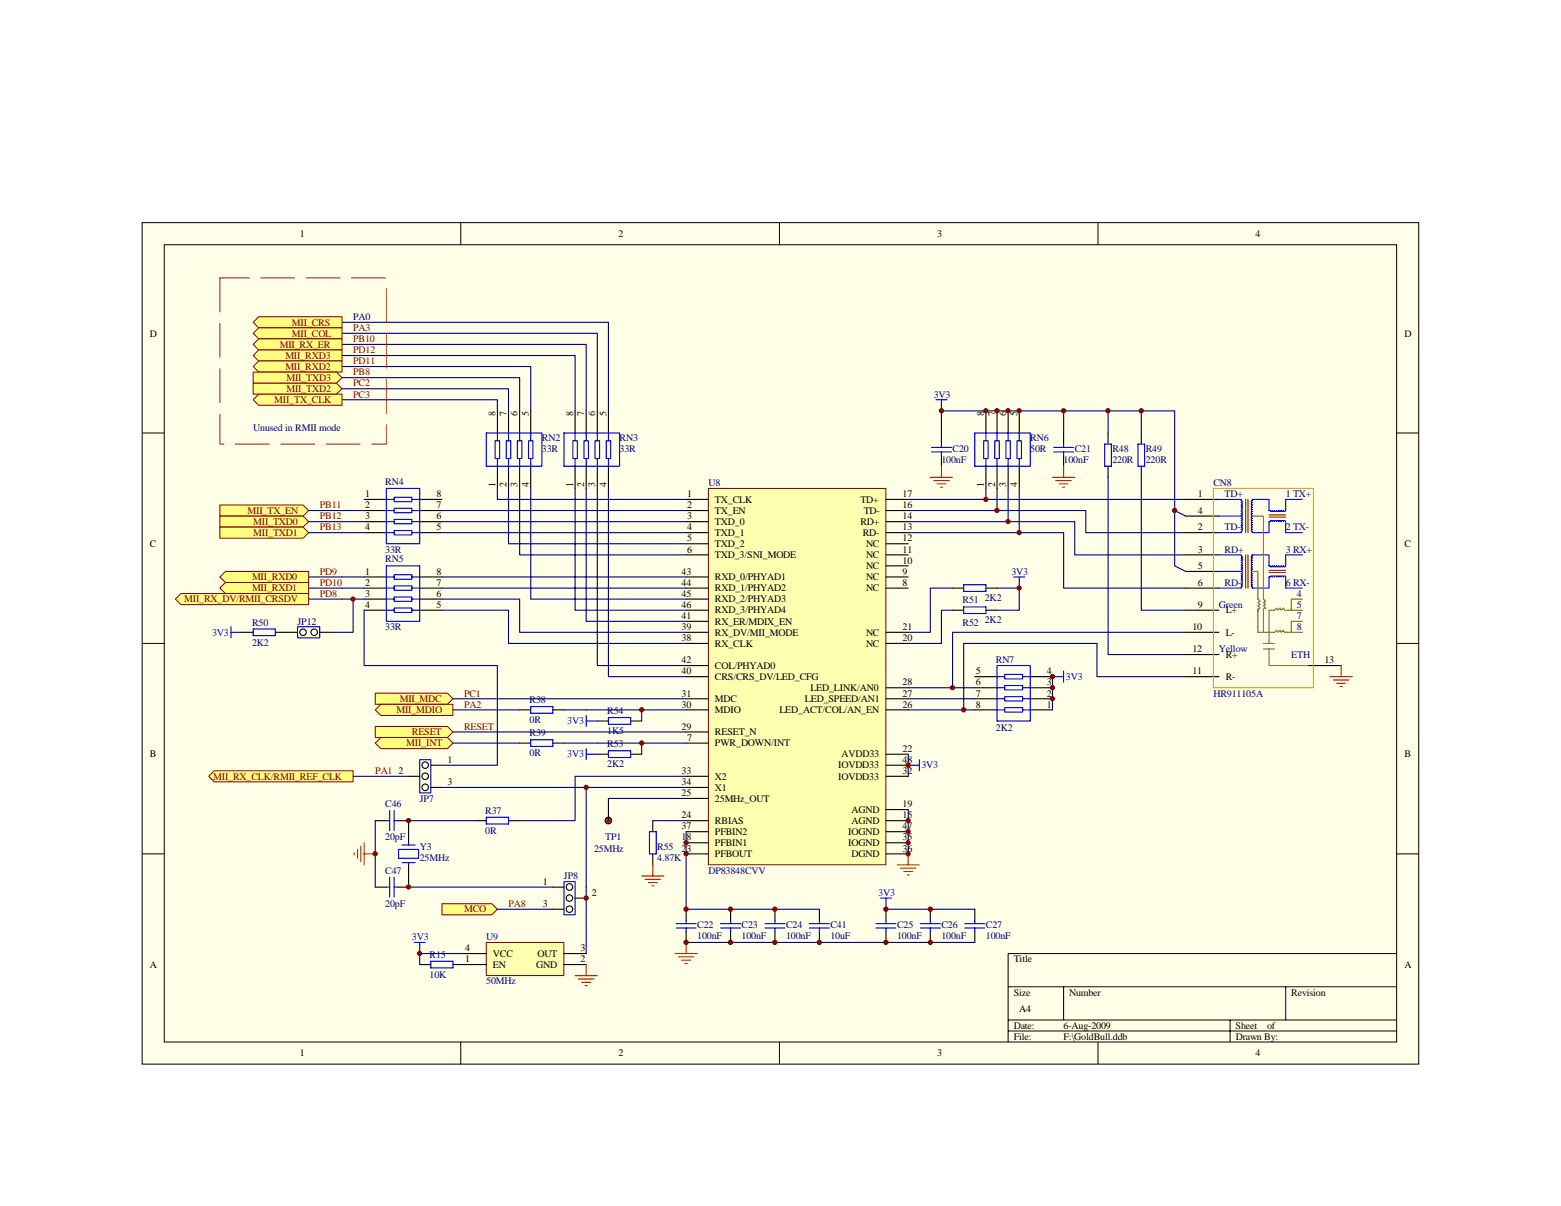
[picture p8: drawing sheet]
<svg xmlns="http://www.w3.org/2000/svg" width="279mm" height="216mm" viewBox="0 0 279 216" stroke-linecap="round" stroke-linejoin="round" font-family="sans-serif">
<path d="M25.4 39.9h228.5v150.6h-228.5z" fill="#ffffe8"/>
<g fill="none" stroke="#000" stroke-width=".18">
<path d="M25.4 39.9h228.5v150.6h-228.5zM82.5 39.9v3.9M139.5 39.9v3.9M196.5 39.9v3.9M29.4 43.8h220.6v142.7h-220.6zM25.4 77.5h4M250 77.5h4M25.4 115.2h4M250 115.2h4M25.4 152.9h4M250 152.9h4M180.4 176.7h69.6"/>
<path d="M190.4 176.7v5.9M230.1 176.7v5.9M250 170.7h-69.6v15.9M82.5 186.6v3.9M139.5 186.6v3.9M180.4 182.6h69.6M180.4 184.6h69.6M196.5 186.6v3.9M220.2 182.6v4"/>
</g>
<path d="M126.8 87.5h31.8v67.3h-31.8z" fill="#ffffb0"/>
<path d="M126.8 87.4h31.8v67.4h-31.8z" fill="none" stroke="#800000" stroke-width=".18"/>
<g fill="none" stroke="#000" stroke-width=".2">
<path d="M89 73.6v3.9M91 73.6v3.9M93 73.6v3.9M95 73.6v3.9M102.9 73.6v3.9M104.9 73.6v3.9M106.9 73.6v3.9M108.9 73.6v3.9M168.5 77.5v2M176.5 73.6v3.9M178.5 73.6v3.9M180.4 73.6v3.9"/>
<path d="M182.4 73.6v3.9M190.4 77.5v2M198.3 77.5v2M204.3 77.5v2M65.2 89.4h4M65.2 91.4h4M65.2 93.4h4M65.2 95.4h4M75.1 89.4h4M75.1 91.4h4M75.1 93.4h4M75.1 95.4h4"/>
<path d="M89 83.5v3.9M91 83.5v3.9M93 83.5v3.9M95 83.5v3.9M102.9 83.5v3.9M104.9 83.5v3.9M106.9 83.5v3.9M108.9 83.5v3.9M122.8 89.4h4M122.8 91.4h4M122.8 93.4h4M122.8 95.4h4"/>
<path d="M122.8 97.3h4M122.8 99.3h4M158.6 89.4h4M158.6 91.4h4M158.6 93.4h4M158.6 95.4h4M158.6 97.3h4M158.6 99.3h4M168.5 81.5v2M176.5 83.5v3.9M178.5 83.5v3.9M180.4 83.5v3.9"/>
<path d="M182.4 83.5v3.9M190.4 81.5v2M198.3 83.5v1.9M204.3 83.5v1.9M212.2 89.4h6M212.2 95.4h6M212.2 99.3h6M212.2 92.4h6M65.2 103.3h4M65.2 105.3h4M65.2 107.3h4M65.2 109.2h4"/>
<path d="M75.1 103.3h4M75.1 105.3h4M75.1 107.3h4M75.1 109.2h4M122.8 103.3h4M122.8 105.3h4M122.8 107.3h4M122.8 109.2h4M122.8 111.2h4M122.8 113.2h4M122.8 115.2h4M122.8 119.1h4"/>
<path d="M158.6 103.3h4M158.6 105.3h4M158.6 113.2h4M158.6 115.2h4M158.6 101.3h4M170.5 105.3h2M170.5 109.2h2M176.5 105.3h2M176.5 109.2h2M212.2 105.3h6M212.2 109.2h6M212.2 113.2h6"/>
<path d="M212.2 102.3h6M212.2 117.2h6M234.1 119.1h6M122.8 121.1h4M122.8 125.1h4M122.8 127.1h4M122.8 131h4M122.8 133h4M122.8 139h4M158.6 125.1h4M158.6 127.1h4M158.6 139h4"/>
<path d="M158.6 137h4M158.6 135h4M158.6 123.1h4M174.5 121.1h4M174.5 125.1h4M174.5 127.1h4M174.5 123.1h4M184.4 121.1h4M184.4 125.1h4M184.4 127.1h4M184.4 123.1h4M212.2 121.1h6"/>
<path d="M116.8 146.9v2M116.8 152.9v1.9M122.8 141h4M122.8 142.9h4M122.8 146.9h4M122.8 148.9h4M122.8 150.9h4M122.8 152.9h4M158.6 146.9h4M158.6 148.9h4M158.6 150.9h4M158.6 152.9h4"/>
<path d="M158.6 144.9h4M122.8 162.8v2M122.8 166.7v2M130.8 162.8v2M130.8 166.7v2M138.7 162.8v2M138.7 166.7v2M146.7 162.8v2M146.7 166.7v2M158.6 162.8v2M158.6 166.7v2M166.5 162.8v2"/>
<path d="M166.5 166.7v2M174.5 162.8v2M174.5 166.7v2"/>
</g>
<g fill="none" stroke="#00f" stroke-width=".2">
<path d="M87 77.5h10v6h-10zM88.6 78.9h.8v3.2h-.8zM89 77.5v1.4M90.6 78.9h.8v3.2h-.8zM91 77.5v1.4M92.6 78.9h.8v3.2h-.8zM93 77.5v1.4M94.6 78.9h.8v3.2h-.8zM95 77.5v1.4M100.9 77.5h10v6h-10zM102.5 78.9h.8v3.2h-.8zM102.9 77.5v1.4"/>
<path d="M104.5 78.9h.8v3.2h-.8zM104.9 77.5v1.4M106.5 78.9h.8v3.2h-.8zM106.9 77.5v1.4M108.5 78.9h.8v3.2h-.8zM108.9 77.5v1.4M167.5 71.6h2M168.5 71.6v2M168.5 79.5v.6M174.5 77.5h9.9v6h-9.9zM176.1 78.9h.8v3.2h-.8zM176.5 77.5v1.4"/>
<path d="M178.1 78.9h.8v3.2h-.8zM178.5 77.5v1.4M180 78.9h.8v3.2h-.8zM180.4 77.5v1.4M182 78.9h.8v3.2h-.8zM182.4 77.5v1.4M190.4 79.5v.6M197.7 79.5h1.2v4h-1.2zM203.7 79.5h1.2v4h-1.2zM69.2 87.4h5.9v9.9h-5.9zM69.2 91.4h1.3M69.2 93.4h1.3"/>
<path d="M69.2 89.4h1.3M69.2 95.4h1.3M70.5 89h3.2v.8h-3.2zM70.5 91h3.2v.8h-3.2zM70.5 93h3.2v.8h-3.2zM70.5 95h3.2v.8h-3.2zM73.7 91.4h1.4M73.7 93.4h1.4M73.7 89.4h1.4M73.7 95.4h1.4M89 82.1v1.4M91 82.1v1.4"/>
<path d="M93 82.1v1.4M95 82.1v1.4M102.9 82.1v1.4M104.9 82.1v1.4M106.9 82.1v1.4M108.9 82.1v1.4M166.7 80.9h3.6M166.7 80.1h3.6M168.5 80.9v.6M176.5 82.1v1.4M178.5 82.1v1.4M180.4 82.1v1.4"/>
<path d="M182.4 82.1v1.4M188.6 80.9h3.6M188.6 80.1h3.6M190.4 80.9v.6M218.2 89.4h4v.2l.2 .2-.2 .2 .2 .2-.2 .2 .2 .2-.2 .2 .2 .2-.2 .2 .2 .2-.2 .2M218.2 92.4h4l.2 .2-.2 .2M218.2 99.3h4l.2 .4-.2 .2 .2 .2-.2 .2M222.2 91.6l.2 .2-.2 .2M222.2 92l.2 .2-.2 .2M222.2 92.8l.2 .2-.2 .2 .2 .2-.2 .2 .2 .2-.2 .2 .2 .1-.2 .2M222.2 94.4l.2 .2-.2 .1M222.2 94.8l.2 .2-.2 .1"/>
<path d="M222.2 95.2v.2h-4M224.1 92.8l-.1 .2 .1 .2-.1 .2 .1 .2-.1 .2 .1 .2-.1 .1 .1 .2M224.1 92.4l-.1 .2 .1 .2M224.1 92l-.1 .2 .1 .2M224.1 91.6l-.1 .2 .1 .2M224.1 94.8l-.1 .2 .1 .1M224.1 94.4l-.1 .2 .1 .1M227.3 91.4h-.2v-2h-2.9l-.2 .4 .1 .2-.1 .2 .1 .2-.1 .2 .1 .2-.1 .2 .1 .2-.1 .2 .1 .2M227.3 91.4l.2 .2 .2-.2 .2 .2 .2-.2 .2 .2 .2-.2 .2 .2 .2-.2M228.9 93.4l-.2-.2-.2 .2-.2-.2-.2 .2-.2-.2-.2 .2-.2-.2-.4 .2v2h-2.9v-.2M228.9 91.4l.2 .2 .2-.2M228.9 93.4l.2-.2 .2 .2"/>
<path d="M229.3 91.4l.2 .2 .2-.2M229.3 93.4l.2-.2 .2 .2M229.7 91.4l.2 .2 .2-.2M229.7 93.4l.2-.2 .2 .2M230.1 93.4v2h3M233.1 89.4h-3v2M233.1 99.3h-3v2M69.2 101.3h5.9v9.9h-5.9zM69.2 103.3h1.3M69.2 105.3h1.3M69.2 107.3h1.3M69.2 109.2h1.3"/>
<path d="M70.5 102.9h3.2v.8h-3.2zM70.5 104.9h3.2v.8h-3.2zM70.5 106.9h3.2v.8h-3.2zM70.5 108.8h3.2v.8h-3.2zM73.7 103.3h1.4M73.7 105.3h1.4M73.7 107.3h1.4M73.7 109.2h1.4M172.5 104.7h4v1.2h-4zM172.5 108.6h4v1.2h-4zM178.5 119.1h5.9v10h-5.9zM181.4 103.3h2"/>
<path d="M182.4 103.3v2M218.2 102.3h4M222.2 101.1l.2 .2-.2 .2M222.2 101.5l.2 .2-.2 .2 .2 .2-.2 .2M222.2 102.3l.2 .2-.2 .2 .2 .2-.2 .2 .2 .2-.2 .2M222.2 103.5l.2 .2-.2 .2M222.2 103.9l.2 .2-.2 .2M222.2 100.3l.2 .2-.2 .2M222.2 100.7l.2 .2-.2 .2M222.2 104.3l.2 .2-.2 .2M222.2 104.7l.2 .2-.2 .2v.2h-4M224.1 101.5l-.1 .2 .1 .2-.1 .2 .1 .2-.1 .2 .1 .2-.1 .2 .1 .2-.1 .2 .1 .2"/>
<path d="M224.1 101.1l-.1 .2 .1 .2M224.1 100.7l-.1 .2 .1 .2M224.1 100.3l-.1 .2 .1 .2M224.1 103.9l-.1 .2 .1 .2M224.1 103.5l-.1 .2 .1 .2M224.1 104.3l-.1 .2 .1 .2M224.1 100.3l-.1-.2 .1-.2-.1-.2 .2-.4h2.9v2l.4 .2 .2-.2 .2 .2 .2-.2 .2 .2 .2-.2 .2 .2 .2-.2M228.9 103.3l-.2-.2-.2 .2-.2-.2-.2 .2-.2-.2-.2 .2-.2-.2-.4 .2v2h-2.9l-.2-.4 .1-.2M228.9 101.3l.2 .2 .2-.2M228.9 103.3l.2-.2 .2 .2M229.3 101.3l.2 .2 .2-.2M229.3 103.3l.2-.2 .2 .2"/>
<path d="M229.7 101.3l.2 .2 .2-.2M229.7 103.3l.2-.2 .2 .2M230.1 103.3v2h3M162.6 137h1.9M164.5 136v2M178.5 127.1h1.3M178.5 125.1h1.3M178.5 123.1h1.3M178.5 121.1h1.3M179.8 126.7h3.2v.8h-3.2zM179.8 124.7h3.2v.8h-3.2zM179.8 122.7h3.2v.8h-3.2z"/>
<path d="M179.8 120.7h3.2v.8h-3.2zM183 127.1h1.4M183 125.1h1.4M183 123.1h1.4M183 121.1h1.4M188.4 121.1h2M190.4 120.1v2M116.2 148.9h1.3v4h-1.3zM121 166.1h3.6M121 165.4h3.6M122.8 164.8v.6M122.8 166.1v.6"/>
<path d="M129 166.1h3.5M129 165.4h3.5M130.8 164.8v.6M130.8 166.1v.6M136.9 166.1h3.6M136.9 165.4h3.6M138.7 164.8v.6M138.7 166.1v.6M144.9 166.1h3.5M144.9 165.4h3.5M146.7 164.8v.6M146.7 166.1v.6"/>
<path d="M156.8 166.1h3.6M156.8 165.4h3.6M157.6 160.8h2M158.6 160.8v2M158.6 164.8v.6M158.6 166.1v.6M164.7 166.1h3.6M164.7 165.4h3.6M166.5 164.8v.6M166.5 166.1v.6M172.7 166.1h3.6M172.7 165.4h3.6"/>
<path d="M174.5 164.8v.6M174.5 166.1v.6"/>
</g>
<path d="M223 89.4v6M223 99.3v6M223.4 89.4v6M223.4 99.3v6M227.1 92.2h3M227.1 92.6h3M227.1 102.1h3M227.1 102.5h3" fill="none" stroke="#bf0000" stroke-width=".2"/>
<path d="M224.2 92.4h1.9v14.9l.4 .4-.4 .1 .4 .4-.4 .2 .4 .4-.4 .3v4.1M224.2 102.3h1v5l.4 .4-.4 .1 .4 .4-.4 .2 .4 .4-.4 .3v4.1h2.9l.4-.4 .2 .4 .4-.4 .2 .4 .4-.4 .2 .4h3.2M226.1 116.2h2M226.1 115.2h2M227.1 116.2v2.9h7M229.9 109.2l-.2-.4-.4 .4-.2-.4-.4 .4-.2-.4-.4 .4h-1v6M230.1 109.2h3M233.1 107.3h-2v1.9M233.1 111.2h-2v2" fill="none" stroke="#808000" stroke-width=".2"/>
<path d="M217.2 87.4h17.9v35.7h-17.9z" fill="none" stroke="#ff9c00" stroke-width=".2"/>
<g fill="none" stroke="#000080" stroke-width=".2">
<path d="M61.2 59.7h45.7v13.9M61.2 57.7h47.7v15.9M61.2 71.6h27.8v2M61.2 69.6h29.8v4M61.2 67.6h31.8v6M61.2 65.6h33.8v8M61.2 63.6h41.7v10M61.2 61.7h43.7v11.9M168.5 77.5v-3.9h41.7v17.8l2 1M190.4 73.6v3.9M198.3 73.6v3.9M204.3 73.6v3.9"/>
<path d="M61.2 91.4h4M61.2 93.4h4M61.2 95.4h4M79.1 91.4h43.7M79.1 93.4h43.7M79.1 95.4h43.7M89 87.4v2h33.8M91 87.4v9.9h31.8M93 87.4v11.9h29.8M95 87.4v19.9h27.8M102.9 87.4v21.8h19.9M104.9 87.4v23.8h17.9"/>
<path d="M106.9 87.4v31.7h15.9M108.9 87.4v33.7h13.9M162.6 93.4h29.8v5.9h19.8M162.6 91.4h31.8v4h17.8M162.6 95.4h27.8v9.9h21.8M162.6 89.4h49.6M176.5 87.4v2M178.5 87.4v4M180.4 87.4v6M182.4 87.4v8M198.3 85.4v31.8h13.9M204.3 85.4v23.8h7.9"/>
<path d="M210.2 91.4v9.9l2 1M61.2 103.3h4M61.2 105.3h4M61.2 107.3h4M79.1 107.3h13.9v5.9h29.8M79.1 109.2h11.9v6h31.8M79.1 103.3h43.7M79.1 105.3h43.7M170.5 105.3h-4v7.9h-3.9M170.5 109.2h-2v6h-5.9M178.5 105.3h3.9v3.9h-3.9M212.2 113.2h-41.7v9.9h-7.9"/>
<path d="M162.6 125.1h11.9M162.6 135v4M170.5 123.1h4M172.5 127.1h2M188.4 121.1v6M212.2 121.1h-15.9v-5.9h-23.8v11.9h-9.9M116.8 146.9h6M122.8 148.9v13.9h23.9M162.6 144.9v8M122.8 168.7h51.7M158.6 162.8h15.9"/>
</g>
<g fill="none" stroke="#f00" stroke-width=".2">
<path d="M166.5 85.4h4M167.1 86h2.8M167.7 86.6h1.6M168.3 87.2h.4M168.5 83.5v1.9M188.4 85.4h4M189 86h2.8M189.6 86.6h1.6M190.2 87.2h.4M190.4 83.5v1.9M240.1 119.1v2M238.1 121.1h3.9"/>
<path d="M238.7 121.7h2.7M239.3 122.3h1.6M239.9 122.9h.4M114.9 156.8h3.9M115.5 157.4h2.7M116.1 158h1.5M116.6 158.6h.5M116.8 154.8v2M160.6 154.8h3.9M161.2 155.4h2.7M161.8 156h1.5M162.3 156.6h.5"/>
<path d="M162.6 152.9v1.9M120.8 170.7h4M121.4 171.3h2.8M122 171.9h1.6M122.6 172.5h.4M122.8 168.7v2"/>
</g>
<g fill="#800000" stroke="#800000" stroke-width=".18">
<circle cx="176.5" cy="89.4" r=".39"/>
<circle cx="178.4" cy="91.4" r=".39"/>
<circle cx="180.4" cy="93.4" r=".38"/>
<circle cx="182.4" cy="95.4" r=".38"/>
<circle cx="198.3" cy="73.5" r=".39"/>
<circle cx="210.2" cy="91.4" r=".39"/>
<circle cx="204.3" cy="73.5" r=".39"/>
<circle cx="168.5" cy="73.5" r=".39"/>
<circle cx="190.4" cy="73.5" r=".39"/>
<circle cx="170.5" cy="123.1" r=".39"/>
<circle cx="172.5" cy="127.1" r=".39"/>
<circle cx="182.4" cy="105.3" r=".38"/>
</g>
<g fill="#ffff80" stroke="#800000" stroke-width=".18">
<path d="M46.3 56.7h14.9v2h-14.9l-1-1z" fill-rule="evenodd"/>
<path d="M45.3 59.7l1-1h14.9v2h-14.9z" fill-rule="evenodd"/>
<path d="M46.3 60.7h14.9v2h-14.9l-1-1z" fill-rule="evenodd"/>
<path d="M46.3 62.7h14.9v1.9h-14.9l-1-1z" fill-rule="evenodd"/>
<path d="M46.3 64.6h14.9v2h-14.9l-1-1z" fill-rule="evenodd"/>
<path d="M45.3 66.6h14.9l1 1-1 1h-14.9z" fill-rule="evenodd"/>
<path d="M45.3 68.6h14.9l1 1-1 1h-14.9z" fill-rule="evenodd"/>
<path d="M46.3 70.6h14.9v2h-14.9l-1-1z" fill-rule="evenodd"/>
<path d="M39.3 90.4h15l.9 1-.9 1h-15z" fill-rule="evenodd"/>
<path d="M39.3 92.4h15l.9 1-.9 1h-15z" fill-rule="evenodd"/>
<path d="M39.3 94.4h15l.9 1-.9 1h-15z" fill-rule="evenodd"/>
<path d="M39.3 103.3l1-1h14.9v2h-14.9z" fill-rule="evenodd"/>
<path d="M40.3 104.3h14.9v2h-14.9l-1-1z" fill-rule="evenodd"/>
<path d="M31.4 107.3l1-1h22.8v1.9h-22.8z" fill-rule="evenodd"/>
</g>
<path d="M39.3 49.8v29.7h29.9v-29.7h-29.9" fill="none" stroke="#ee0e22" stroke-width=".18" stroke-dasharray="6.1 2"/>
<g fill="#ffffe8" stroke="#000" stroke-width=".2">
<circle cx="54.2" cy="113.2" r=".58"/>
<circle cx="56.2" cy="113.2" r=".58"/>
</g>
<path d="M41.3 112.2v2M41.3 113.2h2M45.3 112.6h4v1.2h-4zM53.3 112.2h3.9v2h-3.9z" fill="none" stroke="#00f" stroke-width=".2"/>
<path d="M43.3 113.2h2M49.3 113.2h4M57.2 113.2h2" fill="none" stroke="#000" stroke-width=".2"/>
<path d="M63.2 107.3v5.9h-4M81.1 125.1h41.7M81.1 131h41.7" fill="none" stroke="#000080" stroke-width=".2"/>
<circle cx="63.2" cy="107.2" r=".38" fill="#800000" stroke="#800000" stroke-width=".18"/>
<g fill="#ffff80" stroke="#800000" stroke-width=".18">
<path d="M67.2 124.1h12.9l1 1-1 1h-12.9z" fill-rule="evenodd"/>
<path d="M67.2 127.1l1-1h12.9v2h-12.9z" fill-rule="evenodd"/>
<path d="M67.2 130h12.9l1 1-1 1h-12.9z" fill-rule="evenodd"/>
</g>
<path d="M93 133h2M99 133h1.9" fill="none" stroke="#000" stroke-width=".2"/>
<path d="M95 132.4h4v1.2h-4z" fill="none" stroke="#00f" stroke-width=".2"/>
<path d="M106.9 133h15.9" fill="none" stroke="#000080" stroke-width=".2"/>
<path d="M68.2 132h11.9l1 1-1 1h-11.9l-1-1z" fill-rule="evenodd" fill="#ffff80" stroke="#800000" stroke-width=".18"/>
<g fill="none" stroke="#000" stroke-width=".2">
<path d="M106.9 135h2M112.9 135h2M67.2 146.9h2M67.2 158.8h2M71.1 146.9h2v4M73.1 154.8v4h-2M85 146.9h2M91 146.9h2M99 158.8h1.9M99 162.8h1.9M102.9 160.8h2"/>
<circle cx="101.9" cy="158.8" r=".59"/>
<circle cx="101.9" cy="162.8" r=".58"/>
<circle cx="101.9" cy="160.8" r=".58"/>
</g>
<g fill="none" stroke="#00f" stroke-width=".2">
<path d="M104.9 134v2M104.9 135h2M108.9 134.4h4v1.2h-4zM69.2 158.8h.5M69.2 146.9h.5M69.7 145.1v3.6M69.7 157v3.6M70.5 158.8h.6M70.5 145.1v3.6M70.5 157v3.6M70.5 146.9h.6M71.3 152.1h3.6v1.5h-3.6z"/>
<path d="M71.9 151.3h2.4M71.9 154.4h2.4M73.1 150.9v.4M73.1 154.4v.4M87 146.3h4v1.2h-4z"/>
</g>
<path d="M81.1 133h11.9M100.9 133h6M114.9 133v2M122.8 139h-19.9v7.9h-9.9M67.2 146.9v11.9M73.1 158.8h25.9M73.1 146.9h11.9M122.8 141h-17.9v19.8" fill="none" stroke="#000080" stroke-width=".2"/>
<g fill="#800000" stroke="#800000" stroke-width=".18">
<circle cx="114.8" cy="133" r=".39"/>
<circle cx="67.2" cy="152.8" r=".39"/>
</g>
<path d="M100.9 157.8h2v6h-2z" fill="none" stroke="#0000bf" stroke-width=".2"/>
<path d="M63.4 152.7v.4M64 152.1v1.5M64.6 151.5v2.7M65.2 150.9v3.9M65.2 152.9h2" fill="none" stroke="#f00" stroke-width=".2"/>
<path d="M79.1 161.8h8.9l1 1-1 1h-8.9z" fill-rule="evenodd" fill="#ffff80" stroke="#800000" stroke-width=".18"/>
<path d="M89 162.8h10" fill="none" stroke="#000080" stroke-width=".2"/>
<circle cx="108.9" cy="146.9" r=".59" fill="#ee0e22" stroke="#000" stroke-width=".2"/>
<path d="M108.9 142.9v4" fill="none" stroke="#000" stroke-width=".2"/>
<path d="M108.9 142.9h13.9" fill="none" stroke="#000080" stroke-width=".2"/>
<g fill="#ffffe8" stroke="#000" stroke-width=".2">
<circle cx="76.1" cy="137" r=".58"/>
<circle cx="76.1" cy="139" r=".58"/>
</g>
<path d="M75.1 136h2v5.9h-2z" fill="none" stroke="#0000bf" stroke-width=".2"/>
<path d="M73.1 139h2M77.1 137h2" fill="none" stroke="#000" stroke-width=".2"/>
<circle cx="76.1" cy="140.9" r=".59" fill="#ffffe8" stroke="#000" stroke-width=".2"/>
<path d="M77.1 141h2" fill="none" stroke="#000" stroke-width=".2"/>
<path d="M37.4 139l1-1h24.8v2h-24.8z" fill-rule="evenodd" fill="#ffff80" stroke="#800000" stroke-width=".18"/>
<path d="M87.1 168.7h13.8v5.9h-13.8z" fill="#ffffb0"/>
<path d="M87 168.7h13.9v5.9h-13.9z" fill="none" stroke="#800000" stroke-width=".18"/>
<path d="M93 127.1h2M99 127.1h1.9M106.9 129.1h2M112.9 129.1h2M75.1 172.7h2M81.1 172.7h5.9M83.1 170.7h3.9M100.9 170.7h4M100.9 172.7h4" fill="none" stroke="#000" stroke-width=".2"/>
<path d="M95 126.5h4v1.2h-4zM104.9 128.1v1.9M104.9 129.1h2M108.9 128.5h4v1.2h-4zM74.1 168.7h2M75.1 168.7v2M77.1 172.1h4v1.2h-4z" fill="none" stroke="#00f" stroke-width=".2"/>
<g fill="none" stroke="#000080" stroke-width=".2">
<path d="M55.2 91.4h6M55.2 93.4h6M55.2 95.4h6M55.2 103.3h6M55.2 105.3h6M55.2 107.3h6M65.2 109.2v9.9h23.8v17.9h-9.9M63.2 139h9.9M81.1 127.1h11.9M100.9 127.1h21.9M114.9 127.1v2M79.1 141h25.8"/>
<path d="M83.1 170.7h-8v2M104.9 160.8v9.9"/>
</g>
<g fill="#800000" stroke="#800000" stroke-width=".18">
<circle cx="75.1" cy="170.7" r=".39"/>
<circle cx="104.9" cy="140.9" r=".39"/>
<circle cx="114.8" cy="127.1" r=".39"/>
<circle cx="182.4" cy="73.5" r=".39"/>
<circle cx="180.4" cy="73.5" r=".39"/>
<circle cx="178.4" cy="73.5" r=".39"/>
<circle cx="176.5" cy="73.5" r=".39"/>
<circle cx="122.8" cy="150.9" r=".39"/>
<circle cx="122.8" cy="152.8" r=".39"/>
<circle cx="162.5" cy="146.9" r=".38"/>
<circle cx="162.5" cy="148.9" r=".39"/>
<circle cx="162.5" cy="150.9" r=".39"/>
<circle cx="162.5" cy="152.8" r=".38"/>
<circle cx="162.5" cy="137" r=".39"/>
<circle cx="166.5" cy="162.8" r=".39"/>
<circle cx="166.5" cy="168.7" r=".39"/>
<circle cx="158.6" cy="162.8" r=".39"/>
<circle cx="158.6" cy="168.7" r=".39"/>
<circle cx="138.7" cy="162.8" r=".39"/>
<circle cx="138.7" cy="168.7" r=".39"/>
<circle cx="130.7" cy="162.8" r=".39"/>
<circle cx="130.7" cy="168.7" r=".39"/>
<circle cx="122.8" cy="162.8" r=".39"/>
<circle cx="122.8" cy="168.7" r=".39"/>
<circle cx="146.6" cy="168.7" r=".39"/>
<circle cx="104.9" cy="160.8" r=".39"/>
<circle cx="73.1" cy="158.8" r=".39"/>
<circle cx="73.1" cy="146.9" r=".39"/>
<circle cx="188.4" cy="125.1" r=".39"/>
<circle cx="188.4" cy="123.1" r=".39"/>
<circle cx="188.4" cy="121.1" r=".39"/>
</g>
<path d="M102.9 174.7h4M103.5 175.3h2.8M104.1 175.9h1.6M104.7 176.4h.4M104.9 172.7v2" fill="none" stroke="#f00" stroke-width=".2"/>
<g font-size="1.8">
<text x="53.7" y="42.4">1</text>
<text x="110.7" y="42.4">2</text>
<text x="167.7" y="42.4">3</text>
<text x="224.7" y="42.4">4</text>
<text x="26.8" y="60.3">D</text>
<text x="251.4" y="60.3">D</text>
<text x="88.7" y="74.5" transform="rotate(-90 88.7 74.5)">8</text>
<text x="90.7" y="74.5" transform="rotate(-90 90.7 74.5)">7</text>
<text x="92.6" y="74.5" transform="rotate(-90 92.6 74.5)">6</text>
<text x="94.6" y="74.5" transform="rotate(-90 94.6 74.5)">5</text>
<text x="102.6" y="74.5" transform="rotate(-90 102.6 74.5)">8</text>
<text x="104.6" y="74.5" transform="rotate(-90 104.6 74.5)">7</text>
<text x="106.6" y="74.5" transform="rotate(-90 106.6 74.5)">6</text>
<text x="108.5" y="74.5" transform="rotate(-90 108.5 74.5)">5</text>
<text x="176.1" y="74.5" transform="rotate(-90 176.1 74.5)">8</text>
<text x="178.1" y="74.5" transform="rotate(-90 178.1 74.5)">7</text>
<text x="180.1" y="74.5" transform="rotate(-90 180.1 74.5)">6</text>
<text x="182.1" y="74.5" transform="rotate(-90 182.1 74.5)">5</text>
<text x="65.4" y="89">1</text>
<text x="78.1" y="89">8</text>
<text x="88.7" y="87.2" transform="rotate(-90 88.7 87.2)">1</text>
<text x="90.7" y="87.2" transform="rotate(-90 90.7 87.2)">2</text>
<text x="92.6" y="87.2" transform="rotate(-90 92.6 87.2)">3</text>
<text x="94.6" y="87.2" transform="rotate(-90 94.6 87.2)">4</text>
<text x="102.6" y="87.2" transform="rotate(-90 102.6 87.2)">1</text>
<text x="104.6" y="87.2" transform="rotate(-90 104.6 87.2)">2</text>
<text x="106.6" y="87.2" transform="rotate(-90 106.6 87.2)">3</text>
<text x="108.5" y="87.2" transform="rotate(-90 108.5 87.2)">4</text>
<text x="123" y="89">1</text>
<text x="128" y="90">TX_CLK</text>
<text x="154" y="90">TD+</text>
<text x="161.6" y="89">17</text>
<text x="176.1" y="87.2" transform="rotate(-90 176.1 87.2)">1</text>
<text x="178.1" y="87.2" transform="rotate(-90 178.1 87.2)">2</text>
<text x="180.1" y="87.2" transform="rotate(-90 180.1 87.2)">3</text>
<text x="182.1" y="87.2" transform="rotate(-90 182.1 87.2)">4</text>
<text x="214.4" y="89">1</text>
<text x="65.4" y="91">2</text>
<text x="65.4" y="93">3</text>
<text x="65.4" y="95">4</text>
<text x="78.1" y="95">5</text>
<text x="78.1" y="93">6</text>
<text x="78.1" y="91">7</text>
<text x="123" y="91">2</text>
<text x="123" y="93">3</text>
<text x="123" y="95">4</text>
<text x="128" y="92">TX_EN</text>
<text x="128" y="94">TXD_0</text>
<text x="128" y="95.9">TXD_1</text>
<text x="154" y="94">RD+</text>
<text x="154.4" y="95.9">RD-</text>
<text x="154.6" y="92">TD-</text>
<text x="161.6" y="95">13</text>
<text x="161.6" y="91">16</text>
<text x="161.6" y="93">14</text>
<text x="214.4" y="92">4</text>
<text x="214.4" y="95">2</text>
<text x="26.8" y="97.9">C</text>
<text x="123" y="96.9">5</text>
<text x="123" y="98.9">6</text>
<text x="128" y="97.9">TXD_2</text>
<text x="128" y="99.9">TXD_3/SNI_MODE</text>
<text x="155" y="101.9">NC</text>
<text x="155" y="99.9">NC</text>
<text x="155" y="97.9">NC</text>
<text x="161.6" y="100.9">10</text>
<text x="161.6" y="98.9">11</text>
<text x="161.6" y="96.9">12</text>
<text x="214.4" y="98.9">3</text>
<text x="214.4" y="101.9">5</text>
<text x="251.4" y="97.9">C</text>
<text x="65.4" y="102.9">1</text>
<text x="65.4" y="104.9">2</text>
<text x="65.4" y="106.8">3</text>
<text x="78.1" y="106.8">6</text>
<text x="78.1" y="104.9">7</text>
<text x="78.1" y="102.9">8</text>
<text x="122" y="102.9">43</text>
<text x="122" y="104.9">44</text>
<text x="122" y="106.8">45</text>
<text x="128" y="103.9">RXD_0/PHYAD1</text>
<text x="128" y="105.9">RXD_1/PHYAD2</text>
<text x="128" y="107.8">RXD_2/PHYAD3</text>
<text x="155" y="105.9">NC</text>
<text x="155" y="103.9">NC</text>
<text x="161.6" y="104.9">8</text>
<text x="161.6" y="102.9">9</text>
<text x="214.4" y="104.9">6</text>
<text x="65.4" y="108.8">4</text>
<text x="78.1" y="108.8">5</text>
<text x="122" y="108.8">46</text>
<text x="122" y="110.8">41</text>
<text x="122" y="112.8">39</text>
<text x="128" y="109.8">RXD_3/PHYAD4</text>
<text x="128" y="111.8">RX_ER/MDIX_EN</text>
<text x="128" y="113.8">RX_DV/MII_MODE</text>
<text x="155" y="113.8">NC</text>
<text x="161.6" y="112.8">21</text>
<text x="213.4" y="112.8">10</text>
<text x="214.4" y="108.8">9</text>
<text x="219.4" y="109.8">L+</text>
<text x="219.4" y="113.8">L-</text>
<text x="122" y="114.8">38</text>
<text x="122" y="118.7">42</text>
<text x="128" y="115.8">RX_CLK</text>
<text x="128" y="119.7">COL/PHYAD0</text>
<text x="155" y="115.8">NC</text>
<text x="161.6" y="114.8">20</text>
<text x="213.4" y="116.8">12</text>
<text x="219.4" y="117.8">R+</text>
<text x="237.1" y="118.7">13</text>
<text x="122" y="120.7">40</text>
<text x="122" y="124.7">31</text>
<text x="128" y="121.7">CRS/CRS_DV/LED_CFG</text>
<text x="128" y="125.7">MDC</text>
<text x="144.1" y="125.7">LED_SPEED/AN1</text>
<text x="145.1" y="123.7">LED_LINK/AN0</text>
<text x="161.6" y="124.7">27</text>
<text x="161.6" y="122.7">28</text>
<text x="174.7" y="120.7">5</text>
<text x="174.7" y="122.7">6</text>
<text x="174.7" y="124.7">7</text>
<text x="187.4" y="124.7">2</text>
<text x="187.4" y="122.7">3</text>
<text x="187.4" y="120.7">4</text>
<text x="213.4" y="120.7">11</text>
<text x="219.4" y="121.7">R-</text>
<text x="122" y="126.7">30</text>
<text x="122" y="130.6">29</text>
<text x="128" y="127.7">MDIO</text>
<text x="128" y="131.6">RESET_N</text>
<text x="139.5" y="127.7">LED_ACT/COL/AN_EN</text>
<text x="161.6" y="126.7">26</text>
<text x="174.7" y="126.7">8</text>
<text x="187.4" y="126.7">1</text>
<text x="26.8" y="135.6">B</text>
<text x="80.1" y="136.6">1</text>
<text x="123" y="132.6">7</text>
<text x="128" y="133.6">PWR_DOWN/INT</text>
<text x="150" y="137.6">IOVDD33</text>
<text x="150.6" y="135.6">AVDD33</text>
<text x="161.6" y="134.6">22</text>
<text x="161.6" y="136.6">48</text>
<text x="251.4" y="135.6">B</text>
<text x="71.3" y="138.6">2</text>
<text x="80.1" y="140.5">3</text>
<text x="122" y="138.6">33</text>
<text x="122" y="140.5">34</text>
<text x="122" y="142.5">25</text>
<text x="128" y="139.6">X2</text>
<text x="128" y="141.5">X1</text>
<text x="128" y="143.5">25MHz_OUT</text>
<text x="150" y="139.6">IOVDD33</text>
<text x="161.6" y="138.6">32</text>
<text x="122" y="146.5">24</text>
<text x="122" y="148.5">37</text>
<text x="128" y="147.5">RBIAS</text>
<text x="128" y="149.5">PFBIN2</text>
<text x="151.8" y="149.5">IOGND</text>
<text x="152.4" y="145.5">AGND</text>
<text x="152.4" y="147.5">AGND</text>
<text x="161.6" y="144.5">19</text>
<text x="161.6" y="146.5">15</text>
<text x="161.6" y="148.5">47</text>
<text x="122" y="150.5">18</text>
<text x="122" y="152.4">23</text>
<text x="128" y="151.4">PFBIN1</text>
<text x="128" y="153.4">PFBOUT</text>
<text x="151.8" y="151.4">IOGND</text>
<text x="152.4" y="153.4">DGND</text>
<text x="161.6" y="152.4">36</text>
<text x="161.6" y="150.5">35</text>
<text x="97.2" y="158.4">1</text>
<text x="105.9" y="160.4">2</text>
<text x="97.2" y="162.3">3</text>
<text x="26.8" y="173.2">A</text>
<text x="83.3" y="170.3">4</text>
<text x="83.3" y="172.3">1</text>
<text x="88.2" y="171.3">VCC</text>
<text x="88.2" y="173.2">EN</text>
<text x="96" y="173.2">GND</text>
<text x="96.2" y="171.3">OUT</text>
<text x="103.9" y="172.3">2</text>
<text x="103.9" y="170.3">3</text>
<text x="181.4" y="172.3">Title</text>
<text x="251.4" y="173.2">A</text>
<text x="181.4" y="178.2">Size</text>
<text x="191.4" y="178.2">Number</text>
<text x="231.1" y="178.2">Revision</text>
<text x="181.4" y="184.2">Date:</text>
<text x="182.4" y="181.2">A4</text>
<text x="190.4" y="184.2">6-Aug-2009</text>
<text x="221.2" y="184.2">Sheet</text>
<text x="226.8" y="184.2">of</text>
<text x="53.7" y="189.1">1</text>
<text x="110.7" y="189.1">2</text>
<text x="167.7" y="189.1">3</text>
<text x="181.4" y="186.1">File:</text>
<text x="190.4" y="186.1">F:\GoldBull.ddb</text>
<text x="221.2" y="186.1">Drawn By:</text>
<text x="224.7" y="189.1">4</text>
</g>
<g font-size="1.8" fill="#800000">
<text x="52.3" y="58.3">MII_CRS</text>
<text x="63.2" y="59.3">PA3</text>
<text x="50.1" y="62.2">MII_RX_ER</text>
<text x="51.1" y="64.2">MII_RXD3</text>
<text x="52.3" y="60.3">MII_COL</text>
<text x="63.2" y="65.2">PD11</text>
<text x="63.2" y="63.2">PD12</text>
<text x="63.2" y="61.2">PB10</text>
<text x="51.1" y="66.2">MII_RXD2</text>
<text x="51.3" y="68.2">MII_TXD3</text>
<text x="51.3" y="70.2">MII_TXD2</text>
<text x="63.2" y="71.2">PC3</text>
<text x="63.2" y="69.2">PC2</text>
<text x="63.2" y="67.2">PB8</text>
<text x="49.1" y="72.1">MII_TX_CLK</text>
<text x="44.3" y="92">MII_TX_EN</text>
<text x="45.3" y="94">MII_TXD0</text>
<text x="45.3" y="95.9">MII_TXD1</text>
<text x="57.2" y="91">PB11</text>
<text x="57.2" y="93">PB12</text>
<text x="57.2" y="95">PB13</text>
<text x="33" y="107.8">MII_RX_DV/RMII_CRSDV</text>
<text x="45.1" y="103.9">MII_RXD0</text>
<text x="45.1" y="105.9">MII_RXD1</text>
<text x="57.2" y="106.8">PD8</text>
<text x="57.2" y="102.9">PD9</text>
<text x="57.2" y="104.9">PD10</text>
<text x="71.5" y="125.7">MII_MDC</text>
<text x="83.1" y="124.7">PC1</text>
<text x="71" y="127.7">MII_MDIO</text>
<text x="73.7" y="131.6">RESET</text>
<text x="83.1" y="126.7">PA2</text>
<text x="83.1" y="130.6">RESET</text>
<text x="72.7" y="133.6">MII_INT</text>
<text x="38.2" y="139.6">MII_RX_CLK/RMII_REF_CLK</text>
<text x="67.2" y="138.6">PA1</text>
<text x="83.1" y="163.3">MCO</text>
<text x="91" y="162.3">PA8</text>
</g>
<g font-size="1.8" fill="#000080">
<text x="63.2" y="57.3">PA0</text>
<text x="45.3" y="77.1">Unused in RMII mode</text>
<text x="97" y="78.9">RN2</text>
<text x="97" y="80.9">33R</text>
<text x="110.9" y="78.9">RN3</text>
<text x="110.9" y="80.9">33R</text>
<text x="168.5" y="82.8">100nF</text>
<text x="170.5" y="80.9">C20</text>
<text x="184.4" y="78.9">RN6</text>
<text x="184.4" y="80.9">50R</text>
<text x="190.4" y="82.8">100nF</text>
<text x="192.4" y="80.9">C21</text>
<text x="199.1" y="80.9">R48</text>
<text x="199.1" y="82.8">220R</text>
<text x="205.1" y="80.9">R49</text>
<text x="205.1" y="82.8">220R</text>
<text x="69" y="86.8">RN4</text>
<text x="126.8" y="87">U8</text>
<text x="217.2" y="87">CN8</text>
<text x="219.2" y="89">TD+</text>
<text x="230.1" y="89">1 TX+</text>
<text x="219.2" y="95">TD-</text>
<text x="230.1" y="95">2 TX-</text>
<text x="69" y="98.9">33R</text>
<text x="69" y="100.7">RN5</text>
<text x="219.2" y="98.9">RD+</text>
<text x="230.1" y="98.9">3 RX+</text>
<text x="176.3" y="107.6">2K2</text>
<text x="219.2" y="104.9">RD-</text>
<text x="230.1" y="104.9">6 RX-</text>
<text x="232.1" y="106.8">4</text>
<text x="45.1" y="112">R50</text>
<text x="53.3" y="111.8">JP12</text>
<text x="69" y="112.8">33R</text>
<text x="172.3" y="108">R51</text>
<text x="172.3" y="112">R52</text>
<text x="176.3" y="111.6">2K2</text>
<text x="218.2" y="108.8">Green</text>
<text x="232.1" y="108.8">5</text>
<text x="232.1" y="110.8">7</text>
<text x="232.1" y="112.8">8</text>
<text x="45.1" y="115.6">2K2</text>
<text x="178.2" y="118.7">RN7</text>
<text x="218.2" y="116.8">Yellow</text>
<text x="231.1" y="117.8">ETH</text>
<text x="94.8" y="125.9">R38</text>
<text x="217.2" y="124.7">HR911105A</text>
<text x="94.8" y="131.8">R39</text>
<text x="94.8" y="129.4">0R</text>
<text x="108.7" y="127.8">R54</text>
<text x="108.7" y="131.4">1K5</text>
<text x="178.2" y="130.8">2K2</text>
<text x="94.8" y="135.4">0R</text>
<text x="108.7" y="133.8">R53</text>
<text x="108.7" y="137.4">2K2</text>
<text x="75.1" y="143.5">JP7</text>
<text x="69" y="144.5">C46</text>
<text x="86.8" y="145.7">R37</text>
<text x="86.8" y="149.3">0R</text>
<text x="69" y="150.5">20pF</text>
<text x="75.1" y="152.3">Y3</text>
<text x="75.1" y="154.2">25MHz</text>
<text x="106.3" y="152.4">25MHz</text>
<text x="108.3" y="150.5">TP1</text>
<text x="117.6" y="152.3">R55</text>
<text x="117.6" y="154.2">4.87K</text>
<text x="69" y="156.4">C47</text>
<text x="100.9" y="157.4">JP8</text>
<text x="126.8" y="156.4">DP83848CVV</text>
<text x="69" y="162.3">20pF</text>
<text x="124.8" y="166.1">C22</text>
<text x="132.7" y="166.1">C23</text>
<text x="140.7" y="166.1">C24</text>
<text x="148.6" y="166.1">C41</text>
<text x="160.6" y="166.1">C25</text>
<text x="168.5" y="166.1">C26</text>
<text x="176.5" y="166.1">C27</text>
<text x="76.9" y="171.5">R15</text>
<text x="87" y="168.3">U9</text>
<text x="124.8" y="168.1">100nF</text>
<text x="132.7" y="168.1">100nF</text>
<text x="140.7" y="168.1">100nF</text>
<text x="148.6" y="168.1">10uF</text>
<text x="160.6" y="168.1">100nF</text>
<text x="168.5" y="168.1">100nF</text>
<text x="176.5" y="168.1">100nF</text>
<text x="76.9" y="175">10K</text>
<text x="87" y="176.2">50MHz</text>
</g>
<g font-size="1.8" fill="#00f">
<text x="167.1" y="71.2">3V3</text>
<text x="181" y="102.9">3V3</text>
<text x="38" y="113.8">3V3</text>
<text x="190.8" y="121.7">3V3</text>
<text x="101.5" y="129.6">3V3</text>
<text x="101.5" y="135.6">3V3</text>
<text x="164.9" y="137.6">3V3</text>
<text x="157.2" y="160.4">3V3</text>
<text x="73.7" y="168.3">3V3</text>
</g>
</svg>
